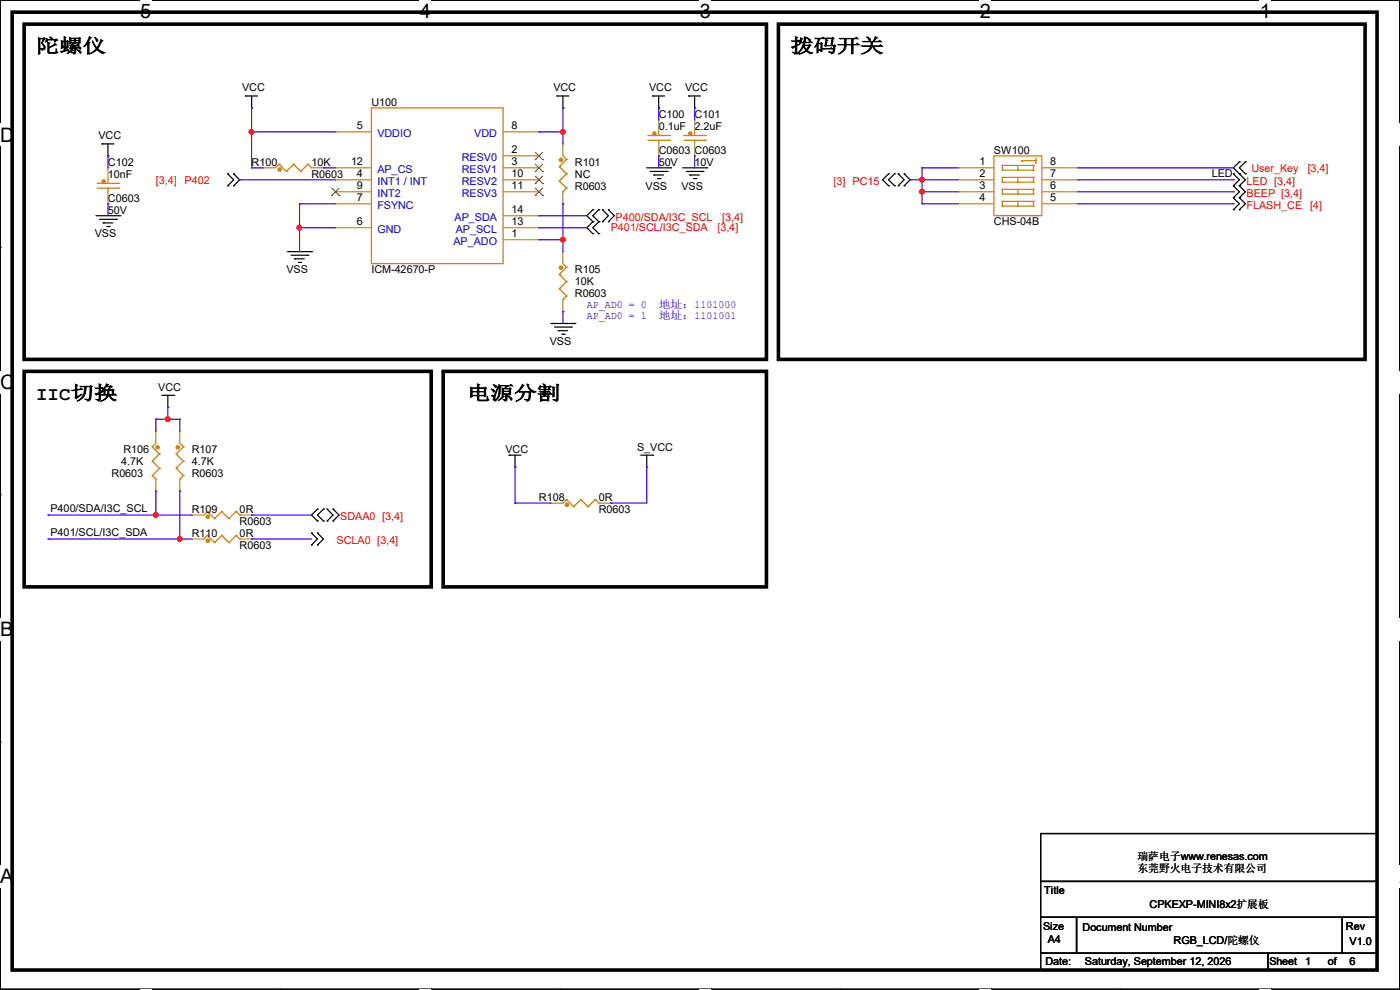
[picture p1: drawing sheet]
<svg xmlns="http://www.w3.org/2000/svg" width="297mm" height="210mm" viewBox="0 0 297 210" stroke-linecap="round" stroke-linejoin="round" font-family="sans-serif">
<path d="M0 0h297v209.8h-297z" fill="none" stroke="#000" stroke-width=".25"/>
<g fill="#fff">
<path d="M29.7 0h2.4v4.8h-2.4z"/>
<path d="M29.7 209.8h2.4v.2h-2.4z"/>
</g>
<path d="M59.4 0h.1M59.4 209.8h.1" fill="none" stroke="#000" stroke-width=".25"/>
<g fill="#fff">
<path d="M89.1 0h2.3v4.8h-2.3z"/>
<path d="M89.1 209.8h2.3v.2h-2.3z"/>
</g>
<path d="M118.8 0h.1M118.8 209.8h.1" fill="none" stroke="#000" stroke-width=".25"/>
<g fill="#fff">
<path d="M148.5 0h2.3v4.8h-2.3z"/>
<path d="M148.5 209.8h2.3v.2h-2.3z"/>
</g>
<path d="M178.2 0h.1M178.2 209.8h.1" fill="none" stroke="#000" stroke-width=".25"/>
<g fill="#fff">
<path d="M207.9 0h2.3v4.8h-2.3z"/>
<path d="M207.9 209.8h2.3v.2h-2.3z"/>
</g>
<path d="M237.6 0h.1M237.6 209.8h.1" fill="none" stroke="#000" stroke-width=".25"/>
<g fill="#fff">
<path d="M267.3 0h2.3v4.8h-2.3z"/>
<path d="M267.3 209.8h2.3v.2h-2.3z"/>
<path d="M0 26.2h3.1v4.8h-3.1z"/>
<path d="M297 26.2v4.8z"/>
<path d="M0 78.7h3.1v4.7h-3.1z"/>
<path d="M297 78.7v4.7z"/>
</g>
<path d="M0 52.5h.1M297 52.5h.1" fill="none" stroke="#000" stroke-width=".25"/>
<g fill="#fff">
<path d="M0 131.1h2.9v4.8h-2.9z"/>
<path d="M297 131.1v4.8z"/>
</g>
<path d="M0 104.9h.1M297 104.9h.1" fill="none" stroke="#000" stroke-width=".25"/>
<g fill="#fff">
<path d="M0 183.6h2.9v4.7h-2.9z"/>
<path d="M296.9 183.6h.1v4.7h-.1z"/>
</g>
<g fill="none" stroke="#000" stroke-width=".25">
<path d="M21.6 30.5h.1M21.6 30.5h2.6M22.9 33.1h.1M22.9 30.5v2.6M48.3 39.4h.1M48.3 36.9h.1M48.3 36.9l1.3 1.2-1.3 1.3M49.6 36.9h.1M49.6 39.4h.1M49.6 36.9l1.2 1.2-1.2 1.3M52.1 20.4h.1M52.1 20.4h2.6"/>
<path d="M53.4 22.9h.1M53.4 20.4v2.5M118.2 20.4h.1M118.2 20.4h2.5M119.4 22.9h.1M119.4 20.4v2.5M137.2 35.6h5.1M138 36.4h3.5M138.5 20.4h.1M138.5 20.4h2.5M138.7 37.1h.1M138.7 37.1h2.1"/>
<path d="M139.5 37.9h.5M139.7 22.9h.1M139.7 20.4v2.5M140 37.9h.1M141.5 36.4h.1M142.3 35.6h.1M144.8 35.6h5.1M145.6 36.4h3.5M146.1 20.4h.1M146.1 20.4h2.5M146.3 37.1h.1M146.3 37.1h2.1"/>
<path d="M147.1 37.9h.5M147.4 22.9h.1M147.4 20.4v2.5M147.6 37.9h.1M149.1 36.4h.1M149.9 35.6h.1M188.5 36.9h.1M188.5 39.4h.1M188.5 36.9l-1.3 1.2 1.3 1.3M189.8 39.4h.1M189.8 36.9h.1M189.8 36.9l-1.3 1.2 1.3 1.3"/>
<path d="M190.5 39.4h.1M190.5 36.9h.1M190.5 36.9l1.3 1.2-1.3 1.3M191.8 36.9h.1M191.8 39.4h.1M191.8 36.9l1.3 1.2-1.3 1.3M261.7 39.4h.1M261.7 36.9h.1M261.7 39.4l1.2 1.3-1.2 1.3M261.7 36.9l1.2 1.2-1.2 1.3M262.9 34.3h.1M262.9 36.9h.1"/>
<path d="M262.9 39.4h.1M262.9 34.3l-1.2 1.3 2.5 2.5-1.3 1.3M262.9 39.4l1.3 1.3-1.3 1.3M264.2 36.9h.1M264.2 34.3h.1M264.2 34.3l-1.3 1.3 1.3 1.3M20.4 45.8h5M21.1 46.5h3.6M21.9 47.3h.1M21.9 47.3h2M22.6 48h.6M23.2 48h.1"/>
<path d="M24.7 46.5h.1M25.4 45.8h.1M61 53.4h5.1M61.8 54.1h3.5M62.5 54.9h.1M62.5 54.9h2.1M63.3 55.7h.5M63.8 55.7h.1M65.3 54.1h.1M66.1 53.4h.1M125.8 44.5h.1M125.8 47h.1"/>
<path d="M125.8 49.6h.1M125.8 44.5l-1.3 1.3 1.3 1.2M125.8 47l-1.3 1.3 1.3 1.3M127 47h.1M127 44.5h.1M127 49.6h.1M127 44.5l-1.2 1.3 1.2 1.2M127 47l-1.2 1.3 1.2 1.3M127.8 47h.1M127.8 44.5h.1M127.8 44.5l1.3 1.3-1.3 1.2M129.1 44.5h.1"/>
<path d="M129.1 47h.1M129.1 44.5l1.2 1.3-1.2 1.2M261.7 42h.1M261.7 44.5h.1M261.7 42l1.2 1.2-1.2 1.3M262.9 42h.1M262.9 44.5h.1M262.9 42l1.3 1.2-1.3 1.3M116.9 68.6h5.1M117.6 69.4h3.6M118.4 70.1h.1M118.4 70.1h2"/>
<path d="M119.2 70.9h.5M119.7 70.9h.1M121.2 69.4h.1M122 68.6h.1M34.3 83.9h2.6M35.6 86.4h.1M35.6 83.9v2.5M36.9 83.9h.1M108 96.6h.1M108 96.6h2.5M109.3 99.1h.1M109.3 96.6v2.5"/>
<path d="M135.9 96.6h2.6M137.2 99.1h.1M137.2 96.6v2.5M138.5 96.6h.1M66.1 113.1h.1M66.1 115.6h.1M66.1 113.1l1.3 1.2-1.3 1.3M67.4 113.1h.1M67.4 115.6h.1M67.4 108h.1M67.4 110.5h.1M67.4 113.1l1.2 1.2-1.2 1.3"/>
<path d="M67.4 108l-1.3 1.3 1.3 1.2M68.6 110.5h.1M68.6 108h.1M68.6 108l-1.2 1.3 1.2 1.2M69.4 110.5h.1M69.4 108h.1M69.4 108l1.3 1.3-1.3 1.2M70.7 108h.1M70.7 110.5h.1M70.7 108l1.2 1.3-1.2 1.2M0 157.4h.1M297 157.4h.1"/>
<path d="M220.8 176.8h71.3v10.2h-71.3zM220.8 187h71.3v7.6h-71.3zM220.8 194.6h7.6v7.6h-7.6zM228.4 194.6h56.4v7.6h-56.4zM284.8 194.6h7.3v7.6h-7.3zM220.8 202.2h48.2v3.6h-48.2zM269 202.2h23.1v3.6h-23.1z"/>
</g>
<path d="M2.6 2.6h289.5v203.2h-289.5zM5.1 5.1h157.5v71.1h-157.5zM165.1 5.1h124.5v71.1h-124.5zM5.1 78.8h86.4v45.7h-86.4zM94 78.8h68.6v45.7h-68.6z" fill="none" stroke="#000" stroke-width=".76"/>
<g fill="none" stroke="#cc8006" stroke-width=".25">
<path d="M20.6 39.9h4.6M20.6 38.9h4.6M22.9 39.9h.1M22.9 38.9h.1M22.9 38.1v.8M22.9 39.9v.8M25.2 39.9h.1M25.2 38.9h.1M59.2 34.8h.1M59.2 34.8l-.7 .8M59.2 34.8l1.5 1.6M60.7 36.4h.1"/>
<path d="M62.3 34.8h.1M62.3 34.8l-1.6 1.6M62.3 34.8l1.5 1.6M63.8 36.4h.1M65.3 34.8h.1M65.3 34.8l-1.5 1.6M65.3 34.8l.8 .8M66.1 35.6h.1M78.8 22.9h27.9v33h-27.9zM118.7 35.3h.1M118.7 38.4h.1M118.7 35.3l1.5 1.6"/>
<path d="M118.7 38.4l1.5 1.5M119.4 33.1l.8 .7M120.2 33.8h.1M120.2 36.9h.1M120.2 39.9h.1M120.2 33.8l-1.5 1.5M120.2 36.9l-1.5 1.5M120.2 39.9l-.8 .8M137.5 29.8h4.5M137.5 28.7h4.5M139.7 29.8h.1M139.7 28.7h.1"/>
<path d="M139.7 28v.7M139.7 29.8v.7M142 29.8h.1M142 28.7h.1M145.1 29.8h4.5M145.1 28.7h4.5M147.4 29.8h.1M147.4 28.7h.1M147.4 28v.7M147.4 29.8v.7M149.6 29.8h.1M149.6 28.7h.1"/>
<path d="M210.9 33.1h10.1v12.7h-10.1zM212.6 36.1h.1M212.6 35.1h.1M212.6 38.7h.1M212.6 37.6h.1M212.6 35.1h6.6M212.6 36.1h6.6M212.6 35.1v1M212.6 37.6v1.1M212.6 37.6h6.6M212.6 38.7h6.6M215.9 36.1h.1"/>
<path d="M215.9 38.7h.1M215.9 35.1v1M215.9 37.6v1.1M216.7 34.1h.1M216.7 34.1l.3 .2M216.7 34.1h3.1M219.2 35.1h.1M219.2 36.1h.1M219.2 37.6h.1M219.2 38.7h.1M219.2 35.1v1M219.2 37.6v1.1"/>
<path d="M219.8 34.1h.1M219.8 34.6h.1M219.8 33.6v1M118.7 58.2h.1M118.7 58.2l1.5 1.5M119.4 40.7h.1M119.4 55.9l.8 .8M120.2 56.7h.1M120.2 59.7h.1M120.2 56.7l-1.5 1.5M120.2 59.7l-1.5 1.6M212.6 41.2h.1"/>
<path d="M212.6 40.2h.1M212.6 43.7h.1M212.6 42.7h.1M212.6 40.2v1M212.6 42.7v1M212.6 40.2h6.6M212.6 41.2h6.6M212.6 42.7h6.6M212.6 43.7h6.6M215.9 41.2h.1M215.9 43.7h.1M215.9 40.2v1"/>
<path d="M215.9 42.7v1M219.2 40.2h.1M219.2 41.2h.1M219.2 42.7h.1M219.2 43.7h.1M219.2 40.2v1M219.2 42.7v1M118.7 61.3h.1M118.7 61.3l1.5 1.5M119.4 63.5h.1M120.2 62.8h.1M120.2 62.8l-.8 .7"/>
<path d="M32.3 94.8h.1M32.3 97.8h.1M32.3 94.8l1.5 1.5M32.3 97.8l1.5 1.6M33.1 94l-.8 .8M33.8 96.3h.1M33.8 99.4h.1M33.8 96.3l-1.5 1.5M33.8 99.4l-1.5 1.5M37.4 96.3h.1M37.4 99.4h.1M37.4 96.3l1.5 1.5"/>
<path d="M37.4 99.4l1.5 1.5M38.1 94l.8 .8M38.9 94.8h.1M38.9 97.8h.1M38.9 94.8l-1.5 1.5M38.9 97.8l-1.5 1.6M32.3 100.9h.1M32.3 100.9l.8 .7M33.1 101.6h.1M38.1 101.6h.1M38.9 100.9h.1M38.9 100.9l-.8 .7"/>
<path d="M44 108.5h.1M44 113.6h.1M44 108.5l-.8 .8M44 108.5l1.5 1.5M44 113.6l-.8 .7M44 113.6l1.5 1.5M45.5 110h.1M45.5 115.1h.1M47 108.5h.1M47 113.6h.1M47 108.5l-1.5 1.5M47 108.5l1.6 1.5"/>
<path d="M47 113.6l-1.5 1.5M47 113.6l1.6 1.5M48.6 110h.1M48.6 115.1h.1M50.1 108.5h.1M50.1 113.6h.1M50.1 108.5l-1.5 1.5M50.1 108.5l.7 .8M50.1 113.6l-1.5 1.5M50.1 113.6l.7 .7M50.8 109.3h.1M50.8 114.3h.1"/>
<path d="M120.2 106h.1M120.2 106l-.8 .7M120.2 106l1.5 1.5M121.7 107.5h.1M123.2 106h.1M123.2 106l-1.5 1.5M123.2 106l1.6 1.5M124.8 107.5h.1M126.3 106h.1M126.3 106l-1.5 1.5M126.3 106l.7 .7M127 106.7h.1"/>
</g>
<g fill="none" stroke="#a84" stroke-width=".25">
<path d="M22.9 35.6h.1M22.9 35.6v2.5M55.9 35.6h.1M55.9 35.6h2.6M66.1 35.6h2.5M68.6 35.6h.1M71.2 38.1h.1M71.2 28h.1M71.2 35.6h.1M71.2 35.6h7.6M71.2 38.1h7.6M71.2 28h7.6"/>
<path d="M106.7 35.6h7.6M106.7 38.1h7.6M106.7 33.1h7.6M106.7 28h7.6M114.3 33.1h.1M114.3 35.6h.1M114.3 28h.1M114.3 38.1h.1M119.4 30.5h.1M119.4 30.5v2.6M139.7 25.4h.1M139.7 33.1h.1"/>
<path d="M139.7 25.4v2.6M139.7 30.5v2.6M147.4 25.4h.1M147.4 33.1h.1M147.4 25.4v2.6M147.4 30.5v2.6M203.2 35.6h.1M203.2 38.1h.1M203.2 35.6h7.7M203.2 38.1h7.7M221 35.6h7.6M221 38.1h7.6"/>
<path d="M228.6 35.6h.1M228.6 38.1h.1M22.9 43.2h.1M22.9 40.7v2.5M71.2 48.3h.1M71.2 43.2h.1M71.2 40.7h.1M71.2 40.7h7.6M71.2 43.2h7.6M71.2 48.3h7.6M106.7 40.7h7.6M106.7 50.8h7.6"/>
<path d="M106.7 48.3h7.6M106.7 45.8h7.6M114.3 50.8h.1M114.3 40.7h.1M114.3 48.3h.1M114.3 45.8h.1M119.4 43.2h.1M119.4 53.4h.1M119.4 40.7v2.5M119.4 53.4v2.5M203.2 40.7h.1M203.2 43.2h.1"/>
<path d="M203.2 40.7h7.7M203.2 43.2h7.7M221 40.7h7.6M221 43.2h7.6M228.6 40.7h.1M228.6 43.2h.1M119.4 66.1h.1M119.4 63.5v2.6M33.1 91.5h.1M33.1 91.5v2.5M38.1 91.5h.1M38.1 91.5v2.5"/>
<path d="M33.1 104.2h.1M33.1 101.6v2.6M38.1 104.2h.1M38.1 101.6v2.6M40.7 109.3h.1M40.7 114.3h.1M40.7 109.3h2.5M40.7 114.3h2.5M50.8 109.3h2.6M50.8 114.3h2.6M53.4 109.3h.1M53.4 114.3h.1"/>
<path d="M116.9 106.7h.1M116.9 106.7h2.5M127 106.7h2.6M129.6 106.7h.1"/>
</g>
<g fill="#cc8006" stroke="#cc8006" stroke-width=".25">
<circle cx="22" cy="38.5" r=".36"/>
<circle cx="33.4" cy="94.9" r=".36"/>
<circle cx="44.1" cy="109.6" r=".36"/>
<circle cx="37.7" cy="94.9" r=".36"/>
<circle cx="138.8" cy="28.3" r=".36"/>
<circle cx="44.1" cy="114.7" r=".36"/>
<circle cx="146.5" cy="28.3" r=".36"/>
<circle cx="59.3" cy="36" r=".36"/>
<circle cx="120.3" cy="107.1" r=".36"/>
<circle cx="119" cy="33.9" r=".36"/>
<circle cx="119" cy="56.8" r=".36"/>
</g>
<g fill="none" stroke="#804000" stroke-width=".21">
<path d="M70.4 39.9l1.6 1.6M71.9 39.9l-1.5 1.6M113.5 33.9h.1M113.5 36.4h.1M113.5 38.9h.1M113.6 32.3l1.5 1.6M113.6 34.8l1.5 1.6M113.6 37.4l1.5 1.5M113.6 39.9l1.5 1.6M115.1 32.3l-1.6 1.6M115.1 34.8l-1.6 1.6M115.1 37.4l-1.6 1.5"/>
<path d="M115.1 39.9l-1.6 1.6M115.1 33.9h.1M115.1 36.4h.1M115.1 38.9h.1M70.4 41.5h.1M72 41.5h.1M113.5 41.5h.1M115.1 41.5h.1"/>
</g>
<g fill="none" stroke="#4200ff" stroke-width=".25">
<path d="M22.9 33.1h.1M22.9 33.1v2.5M50.8 38.1h.1M50.8 38.1h20.4M53.4 22.9h.1M53.4 28h.1M53.4 35.6h.1M53.4 22.9v12.7M53.4 28h17.8M53.4 35.6h2.5M68.6 35.6h.1M68.6 35.6h2.6"/>
<path d="M114.3 28h.1M114.3 28h5.1M119.4 22.9h.1M119.4 28h.1M119.4 22.9v7.6M139.7 22.9h.1M139.7 33.1h.1M139.7 22.9v2.5M139.7 33.1v2.5M147.4 22.9h.1M147.4 33.1h.1M147.4 22.9v2.5"/>
<path d="M147.4 33.1v2.5M193.1 38.1h.1M193.1 38.1h10.1M195.6 35.6h.1M195.6 38.1h.1M195.6 35.6h7.6M195.6 35.6v7.6M228.6 35.6h33.1M228.6 38.1h33.1M261.7 35.6h.1M261.7 38.1h.1M22.9 43.2h.1"/>
<path d="M22.9 43.2v2.6M63.5 43.2h.1M63.5 48.3h.1M63.5 43.2v10.2M63.5 43.2h7.7M63.5 48.3h7.7M114.3 45.8h.1M114.3 48.3h.1M114.3 50.8h.1M114.3 45.8h10.2M114.3 48.3h10.2M114.3 50.8h5.1"/>
<path d="M119.4 43.2h.1M119.4 50.8h.1M119.4 43.2v10.2M195.6 40.7h.1M195.6 43.2h.1M195.6 43.2h7.6M195.6 40.7h7.6M228.6 43.2h33.1M228.6 40.7h33.1M261.7 40.7h.1M261.7 43.2h.1M119.4 66.1h.1"/>
<path d="M119.4 66.1v2.5M33.1 88.9h.1M33.1 88.9h5M33.1 88.9v2.6M35.6 86.4h.1M35.6 88.9h.1M35.6 86.4v2.5M38.1 88.9h.1M38.1 88.9v2.6M109.3 99.1h.1M109.3 99.1v7.6M137.2 99.1h.1"/>
<path d="M137.2 99.1v7.6h-7.6M10.2 109.3h.1M10.2 114.3h.1M10.2 109.3h30.5M10.2 114.3h30.5M33.1 104.2h.1M33.1 109.3h.1M33.1 104.2v5.1M38.1 104.2h.1M38.1 114.3h.1M38.1 104.2v10.1M53.4 109.3h.1"/>
<path d="M53.4 114.3h.1M53.4 109.3h12.7M53.4 114.3h12.7M109.3 106.7h.1M109.3 106.7h7.6M129.6 106.7h.1"/>
</g>
<g fill="#f00" stroke="#f00" stroke-width=".25">
<circle cx="53.4" cy="28" r=".49"/>
<circle cx="119.4" cy="28" r=".49"/>
<circle cx="63.5" cy="48.3" r=".49"/>
<circle cx="119.4" cy="50.8" r=".49"/>
<circle cx="195.6" cy="38.1" r=".49"/>
<circle cx="35.6" cy="88.9" r=".49"/>
<circle cx="33" cy="109.2" r=".49"/>
<circle cx="38.1" cy="114.3" r=".49"/>
<circle cx="195.6" cy="40.7" r=".49"/>
</g>
<g font-size="4.2">
<text x="29.7" y="3.9">5</text>
<text x="89.1" y="3.9">4</text>
<text x="148.5" y="3.9">3</text>
<text x="207.9" y="3.9">2</text>
<text x="267.3" y="3.9">1</text>
<text x="0" y="30.1">D</text>
<text x="0" y="82.5">C</text>
<text x="0" y="135">B</text>
<text x="0" y="187.4">A</text>
<text x="297" y="187.4">A</text>
</g>
<g font-size="4.1">
<text x="7.7" y="11.1">陀螺仪</text>
<text x="167.7" y="11.1">拨码开关</text>
<text x="7.7" y="84.8">IIC切换</text>
<text x="99.1" y="84.8">电源分割</text>
</g>
<g font-size="2.3">
<text x="51.4" y="19.4">VCC</text>
<text x="78.8" y="22.4">U100</text>
<text x="117.4" y="19.4">VCC</text>
<text x="137.7" y="19.4">VCC</text>
<text x="145.3" y="19.4">VCC</text>
<text x="20.9" y="29.5">VCC</text>
<text x="75.7" y="27.4">5</text>
<text x="108.5" y="27.4">8</text>
<text x="139.7" y="25">C100</text>
<text x="139.7" y="27.5">0.1uF</text>
<text x="147.4" y="25">C101</text>
<text x="147.4" y="27.5">2.2uF</text>
<text x="22.9" y="35.1">C102</text>
<text x="53.4" y="35.1">R100</text>
<text x="66.1" y="35.1">10K</text>
<text x="74.5" y="35.1">12</text>
<text x="108.5" y="32.5">2</text>
<text x="108.5" y="35.1">3</text>
<text x="122" y="35.1">R101</text>
<text x="139.7" y="32.6">C0603</text>
<text x="139.7" y="35.1">50V</text>
<text x="147.4" y="32.6">C0603</text>
<text x="147.4" y="35.1">10V</text>
<text x="207.8" y="35.1">1</text>
<text x="210.9" y="32.6">SW100</text>
<text x="222.8" y="35.1">8</text>
<text x="22.9" y="37.7">10nF</text>
<text x="66.1" y="37.7">R0603</text>
<text x="75.7" y="37.6">4</text>
<text x="75.7" y="40.1">9</text>
<text x="108.5" y="37.6">10</text>
<text x="108.5" y="40.1">11</text>
<text x="122" y="37.7">NC</text>
<text x="122" y="40.2">R0603</text>
<text x="137" y="40.2">VSS</text>
<text x="144.6" y="40.2">VSS</text>
<text x="207.8" y="37.6">2</text>
<text x="207.8" y="40.1">3</text>
<text x="222.8" y="37.6">7</text>
<text x="222.8" y="40.1">6</text>
<text x="257.1" y="37.6">LED</text>
<text x="22.9" y="42.8">C0603</text>
<text x="22.9" y="45.3">50V</text>
<text x="75.7" y="47.8">6</text>
<text x="75.7" y="42.7">7</text>
<text x="108.5" y="47.8">13</text>
<text x="108.5" y="45.2">14</text>
<text x="207.8" y="42.7">4</text>
<text x="210.9" y="47.8">CHS-04B</text>
<text x="222.8" y="42.7">5</text>
<text x="20.1" y="50.4">VSS</text>
<text x="108.5" y="50.3">1</text>
<text x="60.7" y="58">VSS</text>
<text x="78.8" y="58">ICM-42670-P</text>
<text x="122" y="58">R105</text>
<text x="122" y="60.5">10K</text>
<text x="122" y="63.1">R0603</text>
<text x="116.6" y="73.2">VSS</text>
<text x="33.6" y="82.9">VCC</text>
<text x="135.2" y="95.6">S_VCC</text>
<text x="23.7" y="101.2">R0603</text>
<text x="25.7" y="98.6">4.7K</text>
<text x="26.2" y="96.1">R106</text>
<text x="40.7" y="96.1">R107</text>
<text x="40.7" y="98.6">4.7K</text>
<text x="40.7" y="101.2">R0603</text>
<text x="107.2" y="96.1">VCC</text>
<text x="114.3" y="106.3">R108</text>
<text x="127" y="106.3">0R</text>
<text x="10.7" y="108.5">P400/SDA/I3C_SCL</text>
<text x="10.7" y="113.6">P401/SCL/I3C_SDA</text>
<text x="40.7" y="108.8">R109</text>
<text x="40.7" y="113.9">R110</text>
<text x="50.8" y="108.8">0R</text>
<text x="50.8" y="113.9">0R</text>
<text x="50.8" y="111.3">R0603</text>
<text x="127" y="108.8">R0603</text>
<text x="50.8" y="116.4">R0603</text>
<text x="241.3" y="185">东莞野火电子技术有限公司</text>
<text x="241.3" y="182.5">瑞萨电子www.renesas.com</text>
<text x="221.5" y="189.6">Title</text>
<text x="221.3" y="197.2">Size</text>
<text x="229.7" y="197.4">Document Number</text>
<text x="243.9" y="192.6">CPKEXP-MINI8x2扩展板</text>
<text x="285.5" y="197.2">Rev</text>
<text x="222.3" y="200">A4</text>
<text x="249" y="200.2">RGB_LCD/陀螺仪</text>
<text x="286.3" y="200.5">V1.0</text>
<text x="221.8" y="204.8">Date:</text>
<text x="230.2" y="204.8">Saturday, September 12, 2026</text>
<text x="269.3" y="204.8">Sheet</text>
<text x="276.9" y="204.8">1</text>
<text x="281.7" y="204.8">of</text>
<text x="286.3" y="204.8">6</text>
</g>
<g font-size="2.3" fill="#00c">
<text x="80.1" y="29">VDDIO</text>
<text x="100.6" y="29">VDD</text>
<text x="98" y="34.1">RESV0</text>
<text x="80.1" y="39.2">INT1 / INT</text>
<text x="80.1" y="41.7">INT2</text>
<text x="80.1" y="36.7">AP_CS</text>
<text x="98" y="36.7">RESV1</text>
<text x="98" y="39.2">RESV2</text>
<text x="98" y="41.7">RESV3</text>
<text x="80.1" y="44.3">FSYNC</text>
<text x="96.4" y="46.8">AP_SDA</text>
<text x="80.1" y="49.4">GND</text>
<text x="96.2" y="51.9">AP_ADO</text>
<text x="96.7" y="49.4">AP_SCL</text>
</g>
<g font-size="2.3" fill="#f00">
<text x="33.1" y="38.9">[3,4]</text>
<text x="39.2" y="38.9">P402</text>
<text x="176.8" y="39.2">[3] PC15</text>
<text x="264.5" y="41.7">BEEP [3,4]</text>
<text x="264.5" y="39.2">LED [3,4]</text>
<text x="265.5" y="36.4">User_Key</text>
<text x="277.4" y="36.4">[3,4]</text>
<text x="130.6" y="46.8">P400/SDA/I3C_SCL</text>
<text x="153.2" y="46.8">[3,4]</text>
<text x="264.5" y="44.3">FLASH_CE</text>
<text x="277.9" y="44.3">[4]</text>
<text x="129.6" y="49.1">P401/SCL/I3C_SDA</text>
<text x="152.2" y="49.1">[3,4]</text>
<text x="72.2" y="110.3">SDAA0 [3,4]</text>
<text x="71.4" y="115.4">SCLA0 [3,4]</text>
</g>
<g font-size="2.3" fill="#00f">
<text x="124.5" y="65.4">AP_AD0 = 0</text>
<text x="139.7" y="65.4">地址：1101000</text>
<text x="124.5" y="67.7">AP_AD0 = 1</text>
<text x="139.7" y="67.7">地址：1101001</text>
</g>
</svg>
